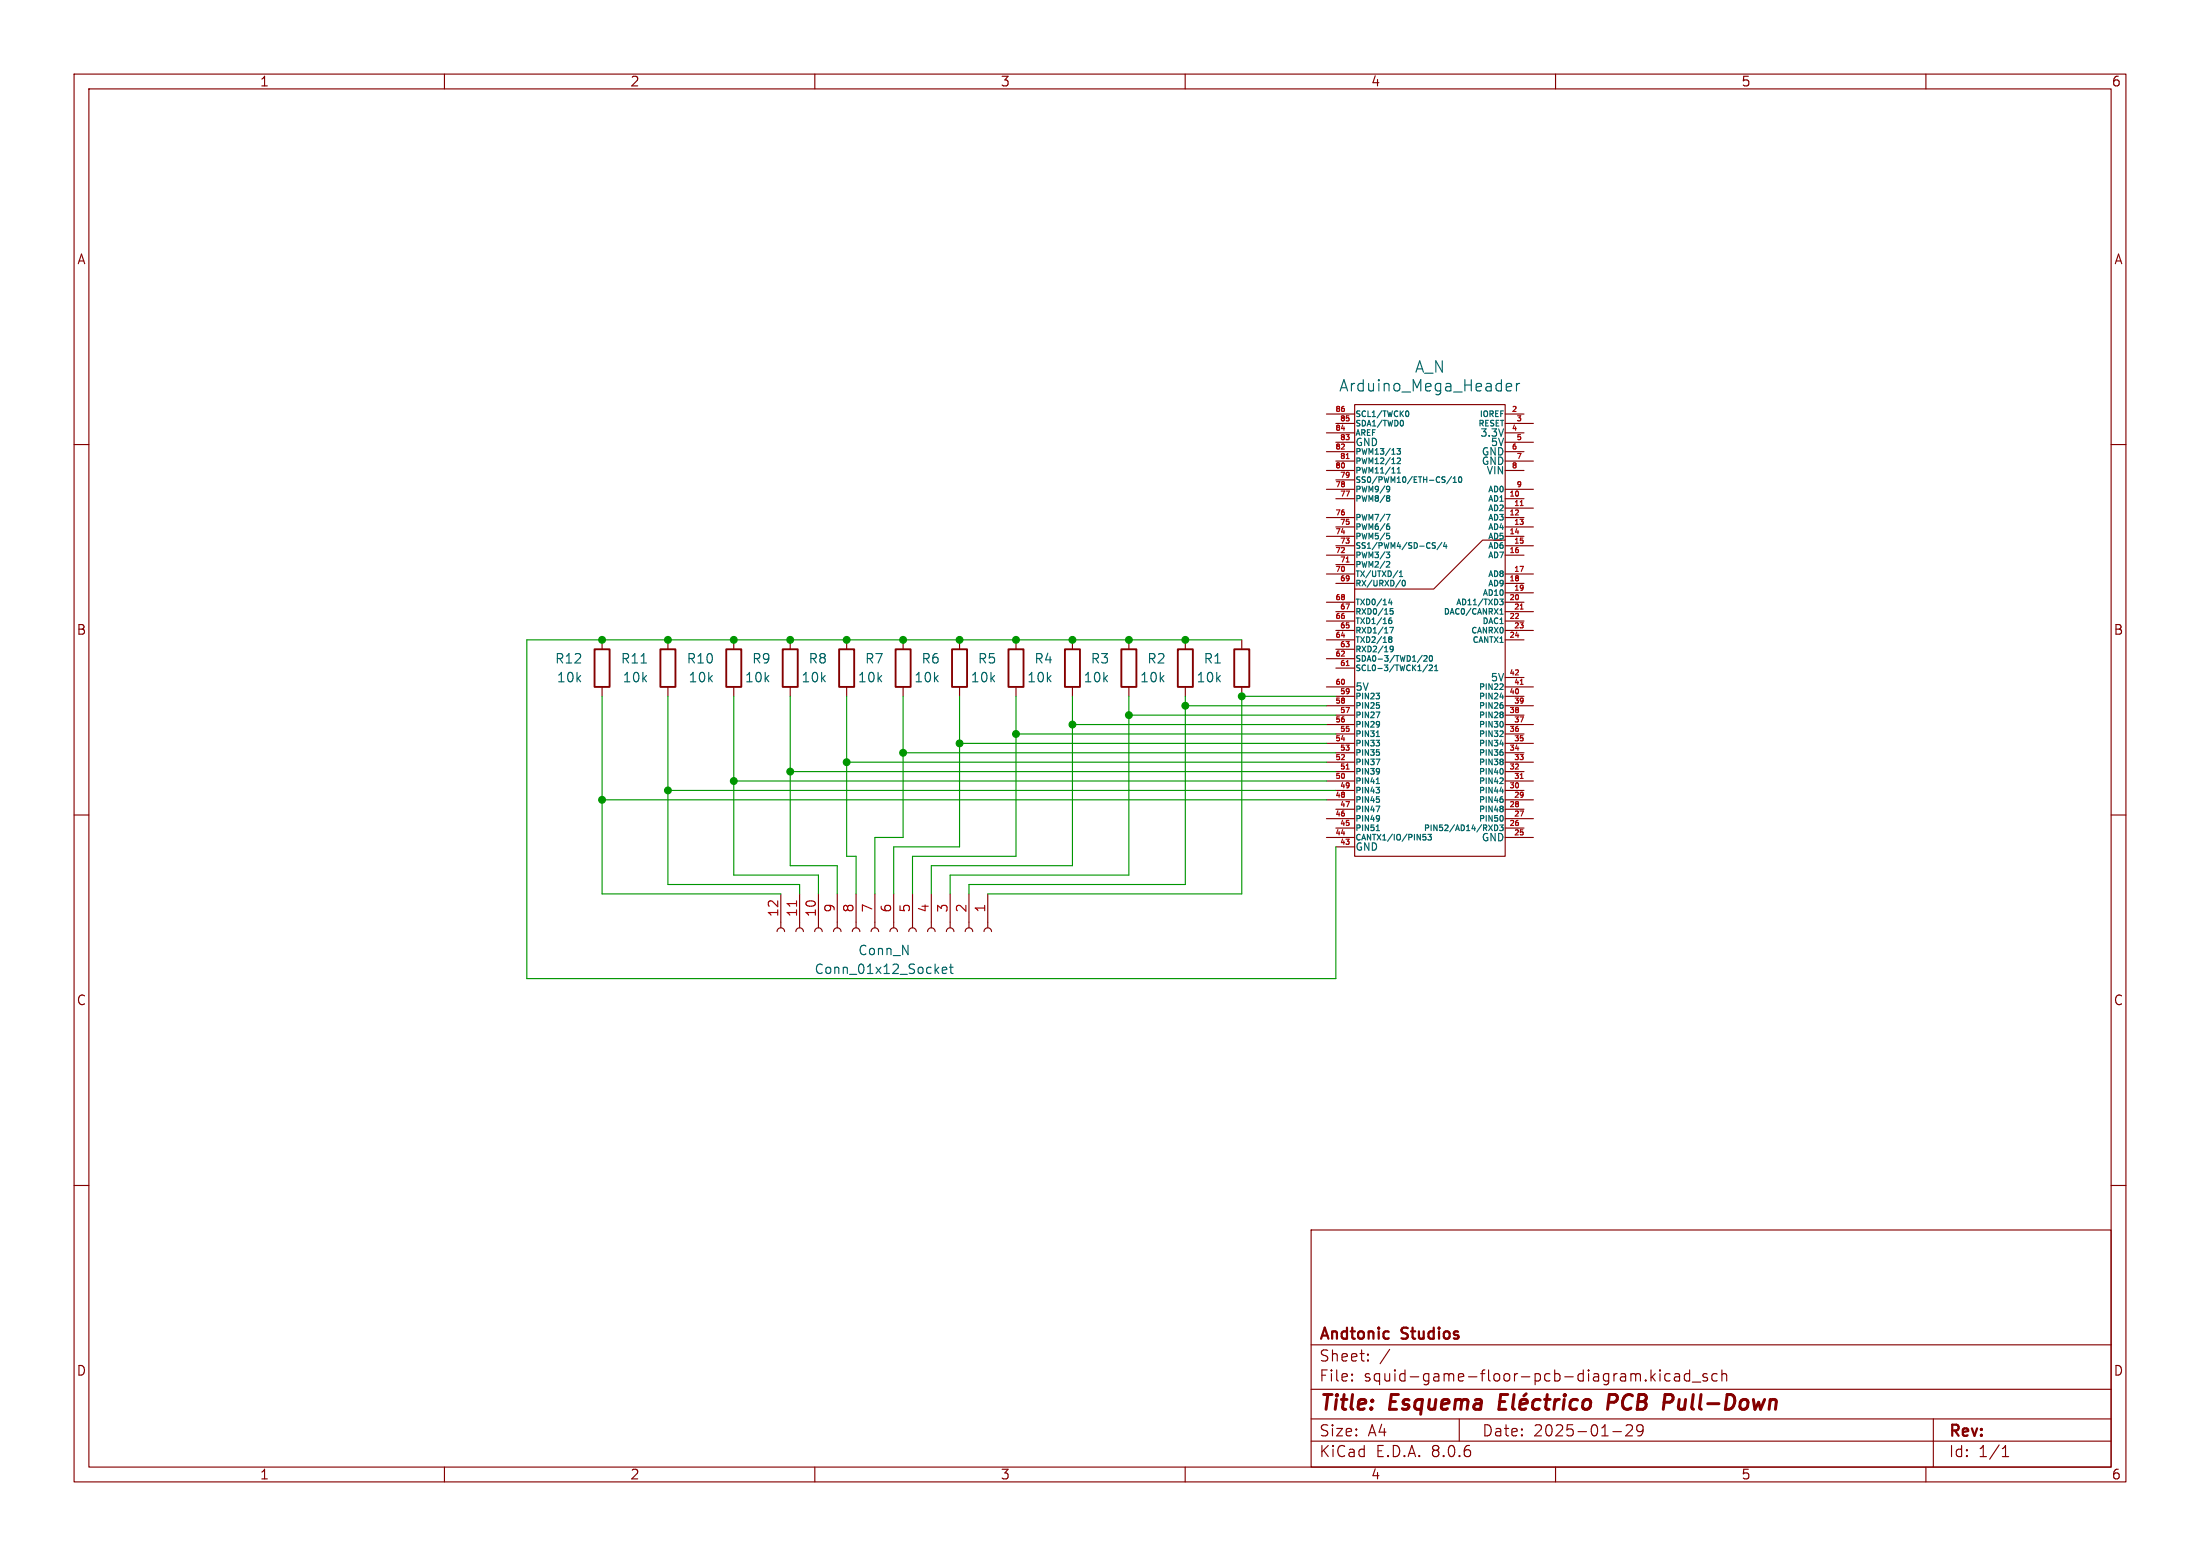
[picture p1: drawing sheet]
<svg xmlns="http://www.w3.org/2000/svg" width="297mm" height="210mm" viewBox="0 0 297 210" stroke-linecap="round" stroke-linejoin="round" font-family="sans-serif">
<g fill="none" stroke="#840000" stroke-width=".15">
<path d="M10 10h277v190h-277zM12 12h273v186h-273zM60 10v2M110 10v2M160 10v2M210 10v2M260 10v2M10 60h2M179.1 55.9h3.8M179.1 58.4h3.8M180.3 57.2h2.6M180.3 59.7h2.6"/>
<path d="M182.9 54.6h20.3v61h-20.3zM203.2 55.9h2.5M203.2 57.2h3.8M203.2 58.4h2.5M203.2 59.7h3.8M285 60h2M179.1 69.9h3.8M179.1 72.4h3.8M179.1 74.9h3.8M179.1 77.5h3.8M179.1 61h3.8M179.1 66h3.8"/>
<path d="M179.1 63.5h3.8M180.3 67.3h2.6M180.3 71.1h2.6M180.3 73.7h2.6M180.3 78.7h2.6M180.3 62.2h2.6M180.3 76.2h2.6M180.3 64.8h2.6M203.2 72.9h-3l-6.7 6.6h-10.6M203.2 67.3h2.5M203.2 68.6h3.8M203.2 69.9h2.5"/>
<path d="M203.2 71.1h3.8M203.2 72.4h2.5M203.2 73.7h3.8M203.2 74.9h2.5M203.2 77.5h3.8M203.2 78.7h2.5M203.2 61h2.5M203.2 62.2h3.8M203.2 66h3.8M203.2 63.5h2.5M81.3 86.4v1.2M81.3 92.7v1.3"/>
<path d="M90.2 86.4v1.2M90.2 92.7v1.3M99.1 86.4v1.2M99.1 92.7v1.3M106.7 86.4v1.2M106.7 92.7v1.3M114.3 86.4v1.2M114.3 92.7v1.3M121.9 86.4v1.2M121.9 92.7v1.3M129.5 86.4v1.2M129.5 92.7v1.3"/>
<path d="M137.2 86.4v1.2M137.2 92.7v1.3M144.8 86.4v1.2M144.8 92.7v1.3M152.4 86.4v1.2M152.4 92.7v1.3M160 86.4v1.2M160 92.7v1.3M167.6 86.4v1.2M167.6 92.7v1.3M179.1 81.3h3.8M179.1 83.8h3.8"/>
<path d="M179.1 86.4h3.8M179.1 97.8h3.8M179.1 95.3h3.8M179.1 92.7h3.8M179.1 88.9h3.8M180.3 82.6h2.6M180.3 85.1h2.6M180.3 99.1h2.6M180.3 96.5h2.6M180.3 94h2.6M180.3 90.2h2.6M180.3 87.6h2.6"/>
<path d="M203.2 80h3.8M203.2 81.3h2.5M203.2 82.6h3.8M203.2 83.8h2.5M203.2 85.1h3.8M203.2 86.4h2.5M203.2 99.1h2.5M203.2 97.8h3.8M203.2 96.5h2.5M203.2 95.3h3.8M203.2 94h2.5M203.2 92.7h3.8"/>
<path d="M203.2 91.4h2.5M10 110h2M179.1 113h3.8M179.1 110.5h3.8M179.1 108h3.8M179.1 105.4h3.8M179.1 102.9h3.8M179.1 100.3h3.8M180.3 111.8h2.6M180.3 109.2h2.6M180.3 106.7h2.6M180.3 104.1h2.6"/>
<path d="M180.3 101.6h2.6M180.3 114.3h2.6M203.2 113h3.8M203.2 111.8h2.5M203.2 110.5h3.8M203.2 109.2h2.5M203.2 108h3.8M203.2 106.7h2.5M203.2 105.4h3.8M203.2 104.1h2.5M203.2 102.9h3.8M203.2 101.6h2.5"/>
<path d="M203.2 100.3h3.8M285 110h2M104.9 125.7a.51 .51 0 0 1 .5-.5 .51 .51 0 0 1 .5 .5M105.4 120.7v4.5M107.4 125.7a.51 .51 0 0 1 .5-.5 .51 .51 0 0 1 .6 .5M107.9 120.7v4.5M110 125.7a.51 .51 0 0 1 .5-.5 .51 .51 0 0 1 .5 .5M110.5 120.7v4.5M112.5 125.7a.51 .51 0 0 1 .5-.5 .51 .51 0 0 1 .5 .5M113 120.7v4.5M115.1 125.7a.51 .51 0 0 1 .5-.5 .51 .51 0 0 1 .5 .5M115.6 120.7v4.5"/>
<path d="M117.6 125.7a.51 .51 0 0 1 .5-.5 .51 .51 0 0 1 .5 .5M118.1 120.7v4.5M120.1 125.7a.51 .51 0 0 1 .5-.5 .51 .51 0 0 1 .6 .5M120.6 120.7v4.5M122.7 125.7a.51 .51 0 0 1 .5-.5 .51 .51 0 0 1 .5 .5M123.2 120.7v4.5M125.2 125.7a.51 .51 0 0 1 .5-.5 .51 .51 0 0 1 .5 .5M125.7 120.7v4.5M127.8 125.7a.51 .51 0 0 1 .5-.5 .51 .51 0 0 1 .5 .5M128.3 120.7v4.5M130.3 125.7a.51 .51 0 0 1 .5-.5 .51 .51 0 0 1 .5 .5M130.8 120.7v4.5"/>
<path d="M132.8 125.7a.51 .51 0 0 1 .5-.5 .51 .51 0 0 1 .6 .5M133.3 120.7v4.5M10 160h2M285 160h2M177 166h108v32h-108zM60 198v2M110 198v2M160 198v2M177 194.5h108M177 191.5h108M177 187.5h108M177 181.5h108"/>
<path d="M182.5 186.3h.1l-.1 .1M182.5 186.3v.1M182.5 185.5v.1M182.5 185.5h.1l-.1 .1M184.7 183.6v.1M184.7 183.6h-.1l.1 .1M184.7 182.8v.1M184.7 182.8h-.1l.1 .1M187.6 182.1l-1.3 2M197 191.5v3M210 198v2M217.7 193.2h1.2"/>
<path d="M219.5 192.4l.2-.1 .5 .1a.41 .41 0 0 1 .1 .5l-.8 .9h.9M221.8 192.9l-.3 .3h-.3l-.2-.3v-.3l.1-.2 .4-.1 .2 .1a.99 .99 0 0 1-.3 1.4h-.3M222.9 184.9v1.5M223 185.8l.5 .6M223.5 185.4l-.6 .6M224.1 184.9v.1M224.1 185.4v1M224.1 184.9l-.1 .1h.1M224.1 184.9l.1 .1h-.1M225.5 185.5l-.5-.1-.3 .3v.4l.2 .2 .1 .1 .5-.1M226.1 185.5l.1-.1 .5 .1v.9M226.7 185.8h-.5a.29 .29 0 0 0-.2 .3 .29 .29 0 0 0 .2 .3l.5-.1"/>
<path d="M228.1 185.5l-.4-.1-.3 .3v.4l.1 .2 .2 .1 .4-.1M228.1 184.9v1.5M228.5 186.5h1.1M230.5 185.5l-.4-.1-.2 .2 .1 .2 .5 .2v.1v.2l-.2 .1-.4-.1M231.8 185.5l-.4-.1-.3 .3v.4l.1 .2 .2 .1 .4-.1M232.5 185.5a.37 .37 0 0 1 .6 .1v.8M232.5 184.9v1.5M260 198v2M261 191.5v6.5M270.3 196.6h.9M270.3 195.5l.4-.4v1.5"/>
</g>
<g fill="none" stroke="#840000" stroke-width=".4">
<path d="M202.5 189.2h.6M203.6 188.2h-1l-.3 2h1M204.4 188.2l-.2 1.7 .1 .2 .1 .1M205.2 189.5l1-.1-.1-.4-.2-.1-.5 .1-.2 .2-.1 .7 .1 .2 .2 .1 .6-.1M206 188.1l-.3 .3M207.9 189a.66 .66 0 0 0-1 .3v.5l.1 .3 .2 .1 .6-.1M208.5 188.9h.8M208.9 188.2l-.2 1.7v.2l.4 .1M209.9 188.9l-.1 1.3M210.5 188.9a.59 .59 0 0 0-.6 .4M211.2 188.9l-.2 1.3M211.3 188.2l-.1 .2"/>
<path d="M211.3 188.2l-.1 .1v.1M211.3 188.2v.1l-.1 .1M213 189a.66 .66 0 0 0-1 .3l-.1 .5 .2 .3 .2 .1 .5-.1M213.8 189.1a.52 .52 0 0 1 .6-.2 .52 .52 0 0 1 .4 .4l-.1 .5a.55 .55 0 0 1-.5 .4 .55 .55 0 0 1-.6-.4l.1-.5zM218 188.2h-.7l-.3 2M218.1 189.2l-.2 .1h-.8M225.6 188.2l.1 .1a.54 .54 0 0 1-.1 .9M226.7 188.9l-.1 1v.2a.57 .57 0 0 0 .8-.1M227.6 188.9l-.2 1.3M228.6 188.2l-.2 1.7 .1 .2 .1 .1M229.6 188.2l-.2 1.7 .1 .2 .2 .1M230.5 189.4h1.6"/>
<path d="M233.2 188.2h.4a.97 .97 0 0 1 .4 1.5 .9 .9 0 0 1-1.1 .5zM235.1 189.1a.52 .52 0 0 1 .5-.2 .52 .52 0 0 1 .4 .4l-.1 .5a.55 .55 0 0 1-.5 .4 .55 .55 0 0 1-.5-.4v-.5zM236.7 188.9l.2 1.3 .5-.9 .3 .9 .5-1.3M239 189.1a.49 .49 0 0 1 .8 .1l-.1 1M239 188.9l-.2 1.3"/>
</g>
<path d="M80.3 87.6h2v5.1h-2zM89.2 87.6h2v5.1h-2zM98 87.6h2.1v5.1h-2.1zM105.7 87.6h2v5.1h-2zM113.3 87.6h2v5.1h-2zM120.9 87.6h2v5.1h-2zM128.5 87.6h2.1v5.1h-2.1zM136.1 87.6h2.1v5.1h-2.1zM143.8 87.6h2v5.1h-2zM151.4 87.6h2v5.1h-2zM159 87.6h2v5.1h-2zM166.6 87.6h2.1v5.1h-2.1z" fill="none" stroke="#840000" stroke-width=".25"/>
<g fill="none" stroke="#006464" stroke-width=".15">
<path d="M189.4 56.9l.1 .3-.2 .3M189.9 55.5a.41 .41 0 0 1 .3 .3 .41 .41 0 0 1-.3 .4M203.3 52.5l.3 .3 .4-.1M203.3 52l.3-.2h.3l.2 .2v.1l-.8 .2M204.7 51.8v1M205.2 51.8h-.3l-.2 .2M187.1 69.4h.6l-.4 .8M187.2 72h.4M187.3 66.9l.3 .1v.1l-.1 .1M187.3 71h.2l.1 .1-.1 .3h-.2M187.3 67.2h.1M187.3 75.8h.2l.1 .2-.5 .5h.5"/>
<path d="M187.3 72.3h.2l.1 .1-.1 .3h-.2M187.3 67.2h.2M187.3 67.2v.1M187.5 67.2l.1 .2v.2h-.3M187.5 70.7l-.2 .1M187.6 65.8v.4l-.1 .1-.2 .1M187.6 74.5l-.2 .3 .2 .1v.2l-.1 .2h-.2M187.6 65.9l-.1 .2h-.2M187.9 63.8h.4M188.6 60.5h.5l-.3 .3 .2 .1v.3l-.1 .1-.3-.1M188.6 63.8h.5M188.6 63.3l.2-.2v.7"/>
<path d="M188.6 61.9l.3-.1 .2 .2-.5 .6h.5M188.7 77l-.7 1M188.9 77.8h.5M188.9 77.3l.2-.2v.7M189.1 78.3l-.7 1M189.4 78.4l.1-.1a.41 .41 0 0 1 .2 .4 .41 .41 0 0 1-.2 .4l-.2-.3zM193.8 73.3l-.3-.1-.2 .2 .1 .2 .3 .1v.2l-.4 .1M194.7 73.2l-.7 1M195 64.4h.1M195 64.8l.1 .1-.1 .2M195.1 73.2l-.2 .6h.4M195.2 73.5v.5"/>
<path d="M196 64.3l-.7 1M196.2 65.1h.4M196.2 64.6l.2-.2v.7M197 64.4h.1a.41 .41 0 0 1 .2 .3 .41 .41 0 0 1-.2 .4l-.2-.3zM86.6 89.5h.7M185.8 96.1h.5l-.4 .8M185.8 99.9h.4l-.2 .3M185.8 93.6h.4l-.2 .3M185.8 99.4h.4M185.8 94.8h.4M186 98.6v.8M186.2 93.9v.1v.3"/>
<path d="M186.2 95.2v.1v.3M186.2 97.4v.4l-.1 .3M186.2 97.7v.1M187.5 86.1l.1 .2M187.5 86h.4v.1l-.1 .2M187.6 86.3l-.1 .1 .1 .3 .3-.1-.1-.3M187.6 86.3h.2M187.6 84.7h.5l-.3 .7M187.7 80.8l-.2 .6h.4M187.8 83.4h-.2l-.1 .2v.4l.1 .2 .3-.1-.1-.4h-.2l-.1 .1M187.8 81.1v.5M188 82.1h-.3v.4h.3v.3l-.1 .1-.2-.1"/>
<path d="M188.1 87.5l-.2 .2-.2-.1v-.3l.2-.1 .2 .2-.1 .4-.1 .1-.2 .1M192 88.4l-.6 1M192.2 88.6l.3-.1 .2 .2-.5 .5h.5M192.7 89.7l-.6 1M192.9 89.8h.3l.2 .2-.5 .5h.5M193 88.6l.1-.1a.41 .41 0 0 1 .3 .4 .41 .41 0 0 1-.3 .3l-.2-.2zM193.7 90.5h.4M193.7 90l.2-.2v.7M202.5 82.9h.4M202.5 82.4l.2-.3v.8M202.5 94.1h.5M202.6 98.6l.3 .1v.2l-.4 .5h.4"/>
<path d="M202.6 95.1l.3 .2v.2l-.3 .1M202.6 96.1l.3 .1-.1 .2M202.6 96.4h.2M202.7 94.8h.2M202.7 97.4a.48 .48 0 0 1 0 .7M202.8 96.4l.1 .3-.3 .2M202.9 93.8v.5M202.9 92.6l-.4 .5h.4M202.9 80.9l-.2 .3h.2v.4h-.1h-.3M185.8 108.8h.5l-.4 .8M185.8 102.5h.5l-.4 .7M185.8 106.3h.4l-.2 .3"/>
<path d="M185.8 112.1h.4M185.8 105.8h.4M185.8 107.5h.4M185.8 101.2h.4M186 105v.8M186 111.3v.8M186.2 110.1v.4l-.1 .3M186.2 100.2v.1v.3M186.2 101.5v.1v.3M186.2 103.8v.4l-.1 .2M186.2 106.6v.1v.3M186.2 107.9v.1v.3"/>
<path d="M186.2 110.4v.1M186.2 104v.2M192.1 112.6v.4l.3-.1 .1 .3-.1 .2-.3-.1M193.2 112.6l-.2 .3 .2 .1v.3l-.1 .1-.3-.1M201 111.3l.5 .8M201.5 111.3l-.5 .8M201.8 111.3v.8a.4 .4 0 0 0 .4-.2 .4 .4 0 0 0-.1-.4M202.5 111.3h.4l-.2 .3 .2 .1v.3l-.1 .1-.3-.1M202.5 106.8h.5M202.5 100.4h.5M202.6 105h.3v.2l-.4 .6h.4M202.6 101.5l.3 .1v.3h-.3"/>
<path d="M202.6 102.5l.3 .1-.1 .2M202.6 107.8l.3 .2v.2l-.3 .1M202.6 108.8l.3 .1-.1 .2M202.6 109.1h.2M202.6 102.8h.2M202.7 107.5h.2M202.7 101.2h.2M202.7 103.7a.48 .48 0 0 1 0 .8M202.7 110.1a.48 .48 0 0 1 0 .7M202.8 102.8l.1 .3-.3 .1M202.8 109.1l.1 .3-.3 .2M202.9 100.2v.5"/>
<path d="M202.9 106.5v.5M127.2 131l.6-.2v-.2l-.4-.1-.2 .2 .1 .6h.5M128.2 130.5h.5M128.4 130.1v1.1v.1l.3 .1"/>
</g>
<g fill="none" stroke="#a90000" stroke-width=".15">
<path d="M181.1 57.8h.4M181.1 71.8h.4M181.7 66.3h.5l-.3 .7M181.7 75.9h.4M181.7 61.9h.4M204.6 71.8h.4M205.2 76.4h.5l-.3 .7M205.2 68.2h.4M181.1 85.8h.4M181.1 99.8h.4M181.7 95.5h.5l-.3 .7M181.7 81.5h.5l-.3 .7"/>
<path d="M181.7 89.8h.4M204.6 85.8h.4M205.2 96.8h.5l-.3 .6M205.2 82.2h.4M205.2 92.4h.4M181.1 112.5h.4M181.7 108.2h.5l-.3 .7M181.7 103.8h.4M204.6 101h.4M205.2 109.5h.5l-.3 .6M205.2 105.1h.4M107.5 121.6v.7"/>
</g>
<g fill="none" stroke="#009600" stroke-width=".15">
<path d="M81.3 94v26.7h24.1M90.2 94v25.4h17.7v1.3M99.1 94v24.1h11.4v2.6M106.7 94v22.8h6.3v3.9M114.3 94v21.6h1.3v5.1M121.9 94v19h-3.8v7.7M129.5 94v20.3h-8.9v6.4M137.2 99.1h43.1M137.2 94v21.6h-14v5.1M144.8 97.8h34.3M144.8 94v22.8h-19.1v3.9M152.4 96.5h27.9"/>
<path d="M152.4 94v24.1h-24.1v2.6M160 94v25.4h-29.2v1.3M160 95.3h19.1M167.6 86.4h-96.5v45.7h109.2v-17.8M180.3 94h-12.7v26.7h-34.3M81.3 108h97.8M90.2 106.7h90.1M99.1 105.4h80M106.7 104.1h73.6M114.3 102.9h64.8M121.9 101.6h58.4M129.5 100.3h49.6"/>
</g>
<g fill="#009600" stroke="#009600" stroke-width=".15">
<circle cx="106.7" cy="104.1" r=".46"/>
<circle cx="99.1" cy="105.4" r=".46"/>
<circle cx="114.3" cy="102.9" r=".46"/>
<circle cx="114.3" cy="86.4" r=".46"/>
<circle cx="121.9" cy="86.4" r=".46"/>
<circle cx="129.5" cy="86.4" r=".46"/>
<circle cx="129.5" cy="100.3" r=".46"/>
<circle cx="121.9" cy="101.6" r=".46"/>
<circle cx="144.8" cy="97.8" r=".46"/>
<circle cx="137.2" cy="99.1" r=".46"/>
<circle cx="152.4" cy="86.4" r=".46"/>
<circle cx="152.4" cy="96.5" r=".46"/>
<circle cx="167.6" cy="94" r=".46"/>
<circle cx="160" cy="95.3" r=".46"/>
<circle cx="160" cy="86.4" r=".46"/>
<circle cx="144.8" cy="86.4" r=".46"/>
<circle cx="137.2" cy="86.4" r=".46"/>
<circle cx="81.3" cy="86.4" r=".46"/>
<circle cx="90.2" cy="86.4" r=".46"/>
<circle cx="99.1" cy="86.4" r=".46"/>
<circle cx="81.3" cy="108" r=".46"/>
<circle cx="90.2" cy="106.7" r=".46"/>
<circle cx="106.7" cy="86.4" r=".46"/>
</g>
<g font-size="2.8" fill="#840000">
<text x="178" y="190.9">Title:</text>
<text x="187.7" y="190.9">Esquema</text>
<text x="218.7" y="190.9">PCB</text>
</g>
<g font-size="2.1" fill="#006464">
<text x="180.7" y="53.1">Arduino_Mega_Header</text>
<text x="190.9" y="50.5">A_N</text>
</g>
<g font-size="2.1" fill="#840000">
<text x="178" y="184">Sheet:</text>
<text x="178" y="181.2">Andtonic</text>
<text x="189.3" y="181.2">Studios</text>
<text x="178" y="186.7">File:</text>
<text x="184.1" y="186.7">squid-game-floor-pcb-diagram.kicad_sch</text>
<text x="178" y="196.9">KiCad</text>
<text x="178" y="194.1">Size:</text>
<text x="184.7" y="194.1">A4</text>
<text x="185.7" y="196.9">E.D.A.</text>
<text x="193.3" y="196.9">8.0.6</text>
<text x="200" y="194.1">Date:</text>
<text x="207" y="194.1">2025-01-29</text>
<text x="263" y="194.3">Rev:</text>
<text x="263" y="196.9">Id:</text>
<text x="267.1" y="196.9">1/1</text>
</g>
<g font-size="1.8" fill="#840000">
<text x="35" y="11.9">1</text>
<text x="85" y="11.9">2</text>
<text x="135" y="11.9">3</text>
<text x="185" y="11.9">4</text>
<text x="235" y="11.9">5</text>
<text x="285" y="11.9">6</text>
<text x="10.3" y="35.9">A</text>
<text x="285.3" y="35.9">A</text>
<text x="10.3" y="85.9">B</text>
<text x="285.3" y="85.9">B</text>
<text x="10.3" y="135.9">C</text>
<text x="285.3" y="135.9">C</text>
<text x="10.3" y="185.9">D</text>
<text x="285.3" y="185.9">D</text>
<text x="35" y="199.9">1</text>
<text x="85" y="199.9">2</text>
<text x="135" y="199.9">3</text>
<text x="185" y="199.9">4</text>
<text x="235" y="199.9">5</text>
<text x="285" y="199.9">6</text>
</g>
<g font-size="1.8" fill="#006464">
<text x="74.8" y="89.8">R12</text>
<text x="83.7" y="89.8">R11</text>
<text x="92.6" y="89.8">R10</text>
<text x="101.4" y="89.8">R9</text>
<text x="109.1" y="89.8">R8</text>
<text x="116.7" y="89.8">R7</text>
<text x="124.3" y="89.8">R6</text>
<text x="131.9" y="89.8">R5</text>
<text x="139.5" y="89.8">R4</text>
<text x="147.2" y="89.8">R3</text>
<text x="154.8" y="89.8">R2</text>
<text x="162.4" y="89.8">R1</text>
<text x="75.1" y="92.3">10k</text>
<text x="84" y="92.3">10k</text>
<text x="92.9" y="92.3">10k</text>
<text x="100.5" y="92.3">10k</text>
<text x="108.1" y="92.3">10k</text>
<text x="115.7" y="92.3">10k</text>
<text x="123.3" y="92.3">10k</text>
<text x="131" y="92.3">10k</text>
<text x="138.6" y="92.3">10k</text>
<text x="146.2" y="92.3">10k</text>
<text x="153.8" y="92.3">10k</text>
<text x="161.4" y="92.3">10k</text>
<text x="109.9" y="131.7">Conn_01x12_Socket</text>
<text x="115.8" y="129.1">Conn_N</text>
</g>
<g font-size="1.8" fill="#a90000">
<text x="105.2" y="123.9" transform="rotate(-90 105.2 123.9)">12</text>
<text x="107.7" y="123.9" transform="rotate(-90 107.7 123.9)">11</text>
<text x="110.2" y="123.9" transform="rotate(-90 110.2 123.9)">10</text>
<text x="112.8" y="123.3" transform="rotate(-90 112.8 123.3)">9</text>
<text x="115.3" y="123.3" transform="rotate(-90 115.3 123.3)">8</text>
<text x="117.9" y="123.3" transform="rotate(-90 117.9 123.3)">7</text>
<text x="120.4" y="123.3" transform="rotate(-90 120.4 123.3)">6</text>
<text x="122.9" y="123.3" transform="rotate(-90 122.9 123.3)">5</text>
<text x="125.5" y="123.3" transform="rotate(-90 125.5 123.3)">4</text>
<text x="128" y="123.3" transform="rotate(-90 128 123.3)">3</text>
<text x="130.6" y="123.3" transform="rotate(-90 130.6 123.3)">2</text>
<text x="133.1" y="123.3" transform="rotate(-90 133.1 123.3)">1</text>
</g>
<g font-size="1.4" fill="#006464">
<text x="199.7" y="59.1">3.3V</text>
<text x="182.9" y="60.4">GND</text>
<text x="199.9" y="61.7">GND</text>
<text x="199.9" y="63">GND</text>
<text x="200.6" y="64.2">VIN</text>
<text x="201.1" y="60.4">5V</text>
<text x="182.9" y="93.4">5V</text>
<text x="201.1" y="92.2">5V</text>
<text x="199.9" y="113.8">GND</text>
<text x="182.9" y="115">GND</text>
</g>
<g font-size="1.1" fill="#006464">
<text x="182.9" y="59">AREF</text>
<text x="182.9" y="57.8">SDA1/TWD0</text>
<text x="182.9" y="56.5">SCL1/TWCK0</text>
<text x="199.4" y="57.8">RESET</text>
<text x="199.6" y="56.5">IOREF</text>
<text x="182.9" y="65.4">SS0/PWM10/ETH-CS/10</text>
<text x="182.9" y="64.1">PWM11/11</text>
<text x="182.9" y="62.8">PWM12/12</text>
<text x="182.9" y="61.6">PWM13/13</text>
<text x="182.9" y="71.7">PWM6/6</text>
<text x="182.9" y="70.5">PWM7/7</text>
<text x="182.9" y="67.9">PWM8/8</text>
<text x="182.9" y="66.6">PWM9/9</text>
<text x="200.7" y="67.9">AD1</text>
<text x="200.7" y="69.2">AD2</text>
<text x="200.7" y="70.5">AD3</text>
<text x="200.7" y="71.7">AD4</text>
<text x="200.7" y="66.6">AD0</text>
<text x="182.9" y="76.8">PWM2/2</text>
<text x="182.9" y="75.5">PWM3/3</text>
<text x="182.9" y="74.3">SS1/PWM4/SD-CS/4</text>
<text x="182.9" y="73">PWM5/5</text>
<text x="200.7" y="73">AD5</text>
<text x="200.7" y="74.3">AD6</text>
<text x="200.7" y="75.5">AD7</text>
<text x="182.9" y="83.2">RXD0/15</text>
<text x="182.9" y="81.9">TXD0/14</text>
<text x="182.9" y="79.3">RX/URXD/0</text>
<text x="182.9" y="78.1">TX/UTXD/1</text>
<text x="194.7" y="83.2">DAC0/CANRX1</text>
<text x="196.4" y="81.9">AD11/TXD3</text>
<text x="200" y="80.6">AD10</text>
<text x="200.7" y="78.1">AD8</text>
<text x="200.7" y="79.3">AD9</text>
<text x="182.9" y="89.5">SDA0-3/TWD1/20</text>
<text x="182.9" y="88.2">RXD2/19</text>
<text x="182.9" y="87">TXD2/18</text>
<text x="182.9" y="85.7">RXD1/17</text>
<text x="182.9" y="84.4">TXD1/16</text>
<text x="198.4" y="85.7">CANRX0</text>
<text x="198.6" y="87">CANTX1</text>
<text x="200" y="84.4">DAC1</text>
<text x="182.9" y="95.9">PIN25</text>
<text x="182.9" y="94.6">PIN23</text>
<text x="182.9" y="90.8">SCL0-3/TWCK1/21</text>
<text x="199.5" y="95.9">PIN26</text>
<text x="199.5" y="94.6">PIN24</text>
<text x="199.5" y="93.3">PIN22</text>
<text x="182.9" y="100.9">PIN33</text>
<text x="182.9" y="99.7">PIN31</text>
<text x="182.9" y="98.4">PIN29</text>
<text x="182.9" y="97.1">PIN27</text>
<text x="199.5" y="100.9">PIN34</text>
<text x="199.5" y="99.7">PIN32</text>
<text x="199.5" y="98.4">PIN30</text>
<text x="199.5" y="97.1">PIN28</text>
<text x="182.9" y="107.3">PIN43</text>
<text x="182.9" y="106">PIN41</text>
<text x="182.9" y="104.7">PIN39</text>
<text x="182.9" y="103.5">PIN37</text>
<text x="182.9" y="102.2">PIN35</text>
<text x="199.5" y="107.3">PIN44</text>
<text x="199.5" y="106">PIN42</text>
<text x="199.5" y="104.7">PIN40</text>
<text x="199.5" y="103.5">PIN38</text>
<text x="199.5" y="102.2">PIN36</text>
<text x="182.9" y="113.6">CANTX1/IO/PIN53</text>
<text x="182.9" y="112.4">PIN51</text>
<text x="182.9" y="111.1">PIN49</text>
<text x="182.9" y="109.8">PIN47</text>
<text x="182.9" y="108.6">PIN45</text>
<text x="192.1" y="112.4">PIN52/AD14/RXD3</text>
<text x="199.5" y="111.1">PIN50</text>
<text x="199.5" y="109.8">PIN48</text>
<text x="199.5" y="108.6">PIN46</text>
</g>
<g font-size="1" fill="#a90000">
<text x="180.2" y="58.2">84</text>
<text x="180.2" y="55.6">86</text>
<text x="180.8" y="59.4">83</text>
<text x="180.8" y="56.9">85</text>
<text x="204" y="55.6">2</text>
<text x="204" y="58.2">4</text>
<text x="204.6" y="56.9">3</text>
<text x="204.6" y="59.4">5</text>
<text x="180.2" y="65.8">78</text>
<text x="180.2" y="63.2">80</text>
<text x="180.2" y="60.7">82</text>
<text x="180.8" y="64.5">79</text>
<text x="180.8" y="62">81</text>
<text x="204" y="60.7">6</text>
<text x="204" y="63.2">8</text>
<text x="204.6" y="62">7</text>
<text x="204.6" y="65.8">9</text>
<text x="180.2" y="69.6">76</text>
<text x="180.8" y="70.9">75</text>
<text x="180.8" y="67.1">77</text>
<text x="203.7" y="67.1">10</text>
<text x="203.7" y="69.6">12</text>
<text x="204.3" y="68.3">11</text>
<text x="204.3" y="70.9">13</text>
<text x="180.2" y="77.2">70</text>
<text x="180.2" y="74.7">72</text>
<text x="180.2" y="72.1">74</text>
<text x="180.8" y="75.9">71</text>
<text x="180.8" y="73.4">73</text>
<text x="203.7" y="72.1">14</text>
<text x="203.7" y="74.7">16</text>
<text x="204.3" y="73.4">15</text>
<text x="204.3" y="77.2">17</text>
<text x="180.2" y="83.6">66</text>
<text x="180.2" y="81">68</text>
<text x="180.8" y="82.3">67</text>
<text x="180.8" y="78.5">69</text>
<text x="203.7" y="78.5">18</text>
<text x="203.7" y="81">20</text>
<text x="203.7" y="83.6">22</text>
<text x="204.3" y="79.8">19</text>
<text x="204.3" y="82.3">21</text>
<text x="180.2" y="88.6">62</text>
<text x="180.2" y="86.1">64</text>
<text x="180.8" y="89.9">61</text>
<text x="180.8" y="87.4">63</text>
<text x="180.8" y="84.8">65</text>
<text x="203.7" y="86.1">24</text>
<text x="204.3" y="84.8">23</text>
<text x="180.2" y="95">58</text>
<text x="180.2" y="92.5">60</text>
<text x="180.8" y="93.7">59</text>
<text x="203.7" y="93.7">40</text>
<text x="203.7" y="91.2">42</text>
<text x="204.3" y="95">39</text>
<text x="204.3" y="92.5">41</text>
<text x="180.2" y="100.1">54</text>
<text x="180.2" y="97.5">56</text>
<text x="180.8" y="101.3">53</text>
<text x="180.8" y="98.8">55</text>
<text x="180.8" y="96.3">57</text>
<text x="203.7" y="101.3">34</text>
<text x="203.7" y="98.8">36</text>
<text x="203.7" y="96.3">38</text>
<text x="204.3" y="100.1">35</text>
<text x="204.3" y="97.5">37</text>
<text x="180.2" y="107.7">48</text>
<text x="180.2" y="105.2">50</text>
<text x="180.2" y="102.6">52</text>
<text x="180.8" y="106.4">49</text>
<text x="180.8" y="103.9">51</text>
<text x="203.7" y="106.4">30</text>
<text x="203.7" y="103.9">32</text>
<text x="204.3" y="107.7">29</text>
<text x="204.3" y="105.2">31</text>
<text x="204.3" y="102.6">33</text>
<text x="180.2" y="112.8">44</text>
<text x="180.2" y="110.2">46</text>
<text x="180.8" y="111.5">45</text>
<text x="180.8" y="109">47</text>
<text x="203.7" y="111.5">26</text>
<text x="203.7" y="109">28</text>
<text x="204.3" y="112.8">25</text>
<text x="204.3" y="110.2">27</text>
<text x="180.8" y="114">43</text>
</g>
</svg>
